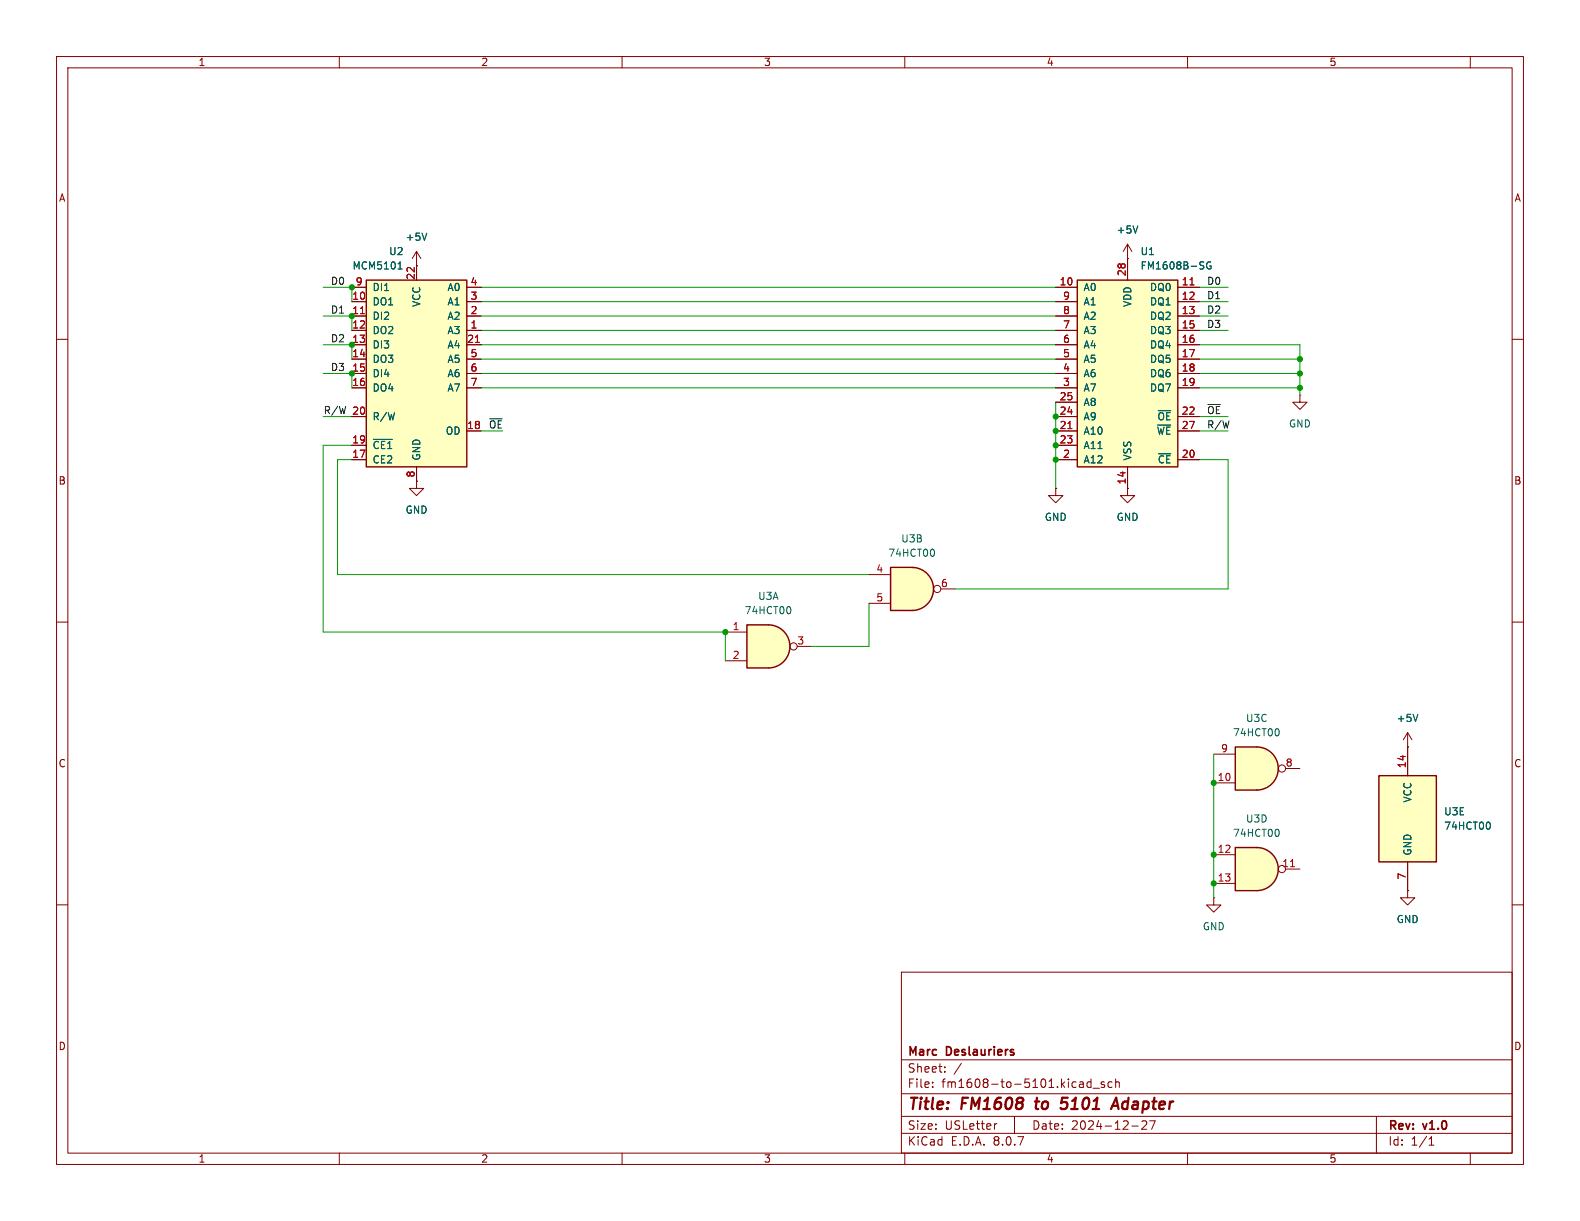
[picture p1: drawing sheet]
<svg xmlns="http://www.w3.org/2000/svg" width="279mm" height="216mm" viewBox="0 0 279 216" stroke-linecap="round" stroke-linejoin="round" font-family="sans-serif">
<g fill="none" stroke="#840000" stroke-width=".18">
<path d="M10 10h259.4v195.9h-259.4zM12 12h255.4v191.9h-255.4zM60 10v2M110 10v2M160 10v2M210 10v2M260 10v2M10 60h2M229.9 69.9v1.2h1.2l-1.2 1.3-1.3-1.3h1.3M229.9 69.9h.1M267.4 60h2M10 110h2"/>
<path d="M267.4 110h2M10 160h2M159.4 171.9h108v32h-108zM267.4 160h2M159.4 197.4h108M159.4 193.4h108M159.4 187.4h108M164.9 192.1v.2M164.9 191.4v.1M167.1 189.4v.2M167.1 188.7v.1M170 188l-1.3 1.9"/>
<path d="M176.3 198.7l-.3 .1M179.4 197.4v3M192.9 190.8v1.5M192.9 191.4l-.4-.1-.3 .3v.4l.2 .2h.5M193.3 192.4h1.1M195.3 191.4l-.4-.1-.2 .2 .1 .2 .5 .2v.3h-.6M196.6 191.4l-.4-.1-.3 .3v.4l.2 .2h.5M197.3 191.4l.2-.1 .4 .1v.9M197.3 190.8v1.5M200.1 199.1h1.2M202.7 198.3v.5l-.8 .9h.9M204.3 198.2l-.7 1.5"/>
<path d="M243.4 197.4v6.5M60 203.9v2M110 203.9v2M159.4 200.4h108M160 203.9v2M210 203.9v2M252.7 202.5h.9M252.7 201.4l.4-.4v1.5M260 203.9v2"/>
</g>
<path d="M183 194.8h.8M183.4 194.1l-.2 1.7 .2 .3M187.6 196l.2 .1 .7-.1M188.8 194.1h-.9l-.3 1 .3-.2 .7 .1M196.5 196.1l.9-2 .4 2M196.7 195.5h1" fill="none" stroke="#840000" stroke-width=".4"/>
<path d="M222.2 149.9a3.8 3.8 0 0 1 3.8 3.8 3.8 3.8 0 0 1-3.8 3.8z" fill="#ffffc2" stroke="#ffffc2" stroke-width=".18"/>
<path d="M218.4 149.9h3.8v7.6h-3.8z" fill="#ffffc2"/>
<path d="M218.4 149.9h3.8a3.8 3.8 0 0 1 3.8 3.8 3.8 3.8 0 0 1-3.8 3.8h-3.8z" fill="none" stroke="#840000" stroke-width=".25"/>
<g fill="none" stroke="#840000" stroke-width=".18">
<path d="M73.7 85.1v1.3h1.2l-1.2 1.2-1.3-1.2h1.3M73.7 85.1h.1M248.9 132.1h.1M248.9 129.5l-.7 1.3M248.9 129.5v2.6M248.9 129.5l.8 1.3M214.6 151.1h3.8M214.6 156.2h3.8M227.3 153.7h2.6"/>
<circle cx="226.7" cy="153.7" r=".63"/>
</g>
<path d="M228.2 153.3h.7" fill="none" stroke="#a90000" stroke-width=".18"/>
<path d="M250.7 126.3l-.4 1.3M226 146.7l.2 .4-.2 .7" fill="none" stroke="#006464" stroke-width=".18"/>
<path d="M222.2 132.1a3.8 3.8 0 0 1 3.8 3.8 3.8 3.8 0 0 1-3.8 3.8z" fill="#ffffc2" stroke="#ffffc2" stroke-width=".18"/>
<path d="M218.4 132.1h3.8v7.6h-3.8z" fill="#ffffc2"/>
<path d="M218.4 132.1h3.8a3.8 3.8 0 0 1 3.8 3.8 3.8 3.8 0 0 1-3.8 3.8h-3.8z" fill="none" stroke="#840000" stroke-width=".25"/>
<g fill="none" stroke="#840000" stroke-width=".18">
<path d="M214.6 138.4h3.8M214.6 133.4h3.8M227.3 135.9h2.6"/>
<circle cx="226.7" cy="135.9" r=".63"/>
</g>
<path d="M226 128.9l.2 .4-.2 .8" fill="none" stroke="#006464" stroke-width=".18"/>
<path d="M190.5 49.5h17.8v33.1h-17.8z" fill="#ffffc2"/>
<path d="M190.5 49.5h17.8v33.1h-17.8z" fill="none" stroke="#840000" stroke-width=".25"/>
<g fill="none" stroke="#840000" stroke-width=".18">
<path d="M186.7 50.8h3.8M186.7 53.3h3.8M186.7 55.9h3.8M186.7 58.4h3.8M199.4 45.7v3.8M208.3 50.8h3.8M208.3 53.3h3.8M208.3 55.9h3.8M208.3 58.4h3.8M186.7 61h3.8M186.7 63.5h3.8M186.7 66h3.8"/>
<path d="M186.7 68.6h3.8M186.7 76.2h3.8M186.7 73.7h3.8M186.7 78.7h3.8M186.7 71.1h3.8M208.3 61h3.8M208.3 63.5h3.8M208.3 66h3.8M208.3 68.6h3.8M208.3 76.2h3.8M208.3 73.7h3.8M186.7 81.3h3.8"/>
<path d="M199.4 82.6v3.8M208.3 81.3h3.8"/>
</g>
<path d="M210.4 50.4h.8M188.8 75.8h.8" fill="none" stroke="#a90000" stroke-width=".18"/>
<path d="M214.1 46.4a.59 .59 0 0 0-.7 .5 .59 .59 0 0 0 .7 .6l.1-.5h-.3" fill="none" stroke="#006464" stroke-width=".18"/>
<path d="M243.8 137.2h10.2v15.2h-10.2z" fill="#ffffc2"/>
<path d="M243.8 137.2h10.2v15.2h-10.2z" fill="none" stroke="#840000" stroke-width=".25"/>
<path d="M248.9 132.1v5.1M248.9 152.4v5.1" fill="none" stroke="#840000" stroke-width=".18"/>
<path d="M263.4 145.4l.1 .4-.1 .8" fill="none" stroke="#006464" stroke-width=".18"/>
<path d="M161.3 100.3a3.8 3.8 0 0 1 3.8 3.8 3.8 3.8 0 0 1-3.8 3.9z" fill="#ffffc2" stroke="#ffffc2" stroke-width=".18"/>
<path d="M157.5 100.3h3.8v7.7h-3.8z" fill="#ffffc2"/>
<path d="M157.5 100.3h3.8a3.8 3.8 0 0 1 3.8 3.8 3.8 3.8 0 0 1-3.8 3.9h-3.8z" fill="none" stroke="#840000" stroke-width=".25"/>
<g fill="none" stroke="#840000" stroke-width=".18">
<path d="M153.7 101.6h3.8M153.7 106.7h3.8M166.4 104.1h2.5"/>
<circle cx="165.7" cy="104.1" r=".63"/>
</g>
<path d="M165.1 97.2l.1 .4-.1 .7" fill="none" stroke="#006464" stroke-width=".18"/>
<path d="M135.9 110.5a3.8 3.8 0 0 1 3.8 3.8 3.8 3.8 0 0 1-3.8 3.8z" fill="#ffffc2" stroke="#ffffc2" stroke-width=".18"/>
<path d="M132.1 110.5h3.8v7.6h-3.8z" fill="#ffffc2"/>
<path d="M132.1 110.5h3.8a3.8 3.8 0 0 1 3.8 3.8 3.8 3.8 0 0 1-3.8 3.8h-3.8z" fill="none" stroke="#840000" stroke-width=".25"/>
<g fill="none" stroke="#840000" stroke-width=".18">
<path d="M73.7 47h.1M73.7 44.5l-.8 1.2M73.7 44.5v2.5M73.7 44.5l.7 1.2M199.4 45.7h.1M199.4 43.2l-.8 1.3M199.4 43.2v2.5M199.4 43.2l.8 1.3M128.3 111.8h3.8M128.3 116.8h3.8M141 114.3h2.5M214.6 158.8v1.2h1.3l-1.3 1.3-1.2-1.3h1.2"/>
<path d="M214.6 158.8h.1M248.9 157.5v1.3h1.3l-1.3 1.2-1.3-1.2h1.3M248.9 157.5h.1"/>
<circle cx="140.3" cy="114.3" r=".63"/>
</g>
<path d="M201.2 39.9l-.4 1.3M75.5 41.2l-.4 1.3M139.7 107.3l.1 .4-.1 .8" fill="none" stroke="#006464" stroke-width=".18"/>
<path d="M64.8 49.5h17.7v33.1h-17.7z" fill="#ffffc2"/>
<path d="M64.8 49.5h17.7v33.1h-17.7z" fill="none" stroke="#840000" stroke-width=".25"/>
<g fill="none" stroke="#840000" stroke-width=".18">
<path d="M62.2 58.4h2.6M62.2 53.3h2.6M62.2 55.9h2.6M62.2 50.8h2.6M73.7 47h.1M73.7 47v2.5M82.5 58.4h2.6M82.5 53.3h2.6M82.5 55.9h2.6M82.5 50.8h2.6M186.7 58.4h3.8M186.7 53.3h3.8"/>
<path d="M186.7 55.9h3.8M186.7 50.8h3.8M199.4 45.7h.1M199.4 45.7v3.8M208.3 58.4h3.8M208.3 53.3h3.8M208.3 55.9h3.8M208.3 50.8h3.8M62.2 73.7h2.6M62.2 61h2.6M62.2 63.5h2.6M62.2 66h2.6"/>
<path d="M62.2 68.6h2.6M62.2 78.7h2.6M82.5 61h2.6M82.5 63.5h2.6M82.5 66h2.6M82.5 68.6h2.6M82.5 76.2h2.6M186.7 73.7h3.8M186.7 61h3.8M186.7 63.5h3.8M186.7 66h3.8M186.7 68.6h3.8"/>
<path d="M186.7 76.2h3.8M186.7 78.7h3.8M186.7 71.1h3.8M208.3 73.7h3.8M208.3 61h3.8M208.3 63.5h3.8M208.3 66h3.8M208.3 68.6h3.8M208.3 76.2h3.8M62.2 81.3h2.6M73.7 85.1h.1M73.7 82.6v2.5"/>
<path d="M186.7 86.4v1.2h1.3l-1.3 1.3-1.3-1.3h1.3M186.7 86.4h.1M186.7 81.3h3.8M199.4 86.4v1.2h1.3l-1.3 1.3-1.3-1.3h1.3M199.4 86.4h.1M199.4 82.6v3.8M208.3 81.3h3.8M248.9 132.1h.1M248.9 132.1v5.1M248.9 157.5h.1M248.9 152.4v5.1"/>
</g>
<path d="M63.7 55.5h.8M210.4 50.4h.8M84.1 60.5h.7M188.8 75.8h.8" fill="none" stroke="#a90000" stroke-width=".18"/>
<path d="M201.2 39.9l-.4 1.3M70.4 47.6h.7M70.6 46.5l.1-.2v1.3M75.5 41.2l-.4 1.3M214.1 46.4a.59 .59 0 0 0-.7 .5 .59 .59 0 0 0 .7 .6l.1-.5h-.3M66 77.7h3.4M250.7 126.3l-.4 1.3M263.4 145.4l.1 .4-.1 .8" fill="none" stroke="#006464" stroke-width=".18"/>
<g fill="none" stroke="#009600" stroke-width=".18">
<path d="M57.1 55.9h5.1v2.5M57.1 50.8h5.1v2.5M85.1 55.9h101.6M85.1 58.4h101.6M85.1 53.3h101.6M85.1 50.8h101.6M212.1 55.9h5.1M212.1 58.4h5.1M212.1 53.3h5.1M212.1 50.8h5.1M57.1 61h5.1v2.5M57.1 73.7h5.1"/>
<path d="M57.1 66h5.1v2.6M62.2 78.7h-5.1v33.1h71.2v5M85.1 61h101.6M85.1 76.2h3.8M85.1 66h101.6M85.1 63.5h101.6M85.1 68.6h101.6M186.7 71.1v15.3M212.1 61h17.8v8.9M212.1 73.7h5.1M212.1 76.2h5.1M212.1 66h17.8"/>
<path d="M212.1 63.5h17.8M212.1 68.6h17.8M62.2 81.3h-2.5v20.3h94M212.1 81.3h5.1v22.8h-48.3M153.7 106.7v7.6h-10.2M214.6 133.4v25.4"/>
</g>
<g fill="#009600" stroke="#009600" stroke-width=".18">
<circle cx="62.2" cy="66" r=".46"/>
<circle cx="62.2" cy="50.8" r=".46"/>
<circle cx="62.2" cy="55.9" r=".46"/>
<circle cx="128.3" cy="111.8" r=".46"/>
<circle cx="62.2" cy="61" r=".46"/>
<circle cx="229.9" cy="63.5" r=".46"/>
<circle cx="229.9" cy="66" r=".46"/>
<circle cx="229.9" cy="68.6" r=".46"/>
<circle cx="214.6" cy="151.1" r=".46"/>
<circle cx="214.6" cy="156.2" r=".46"/>
<circle cx="214.6" cy="138.4" r=".46"/>
<circle cx="186.7" cy="73.7" r=".46"/>
<circle cx="186.7" cy="76.2" r=".46"/>
<circle cx="186.7" cy="81.3" r=".46"/>
<circle cx="186.7" cy="78.7" r=".46"/>
</g>
<g font-size="2.8" fill="#840000">
<text x="160.4" y="196.8">Title:</text>
<text x="170.1" y="196.8">FM1608</text>
<text x="184" y="196.8">to</text>
<text x="189.3" y="196.8">5101</text>
<text x="199.2" y="196.8">Adapter</text>
</g>
<g font-size="2.1" fill="#840000">
<text x="160.4" y="189.9">Sheet:</text>
<text x="160.4" y="187.1">Marc</text>
<text x="167.4" y="187.1">Deslauriers</text>
<text x="160.4" y="192.6">File:</text>
<text x="166.5" y="192.6">fm1608-to-5101.kicad_sch</text>
<text x="160.4" y="202.8">KiCad</text>
<text x="160.4" y="200">Size:</text>
<text x="167.1" y="200">USLetter</text>
<text x="168.1" y="202.8">E.D.A.</text>
<text x="175.7" y="202.8">8.0.7</text>
<text x="182.4" y="200">Date:</text>
<text x="189.4" y="200">2024-12-27</text>
<text x="245.4" y="200.2">Rev:</text>
<text x="245.4" y="202.8">Id:</text>
<text x="249.5" y="202.8">1/1</text>
<text x="251.8" y="200.2">v1.0</text>
</g>
<g font-size="1.8" fill="#840000">
<text x="35" y="11.9">1</text>
<text x="85" y="11.9">2</text>
<text x="135" y="11.9">3</text>
<text x="185" y="11.9">4</text>
<text x="235" y="11.9">5</text>
<text x="10.3" y="35.9">A</text>
<text x="267.7" y="35.9">A</text>
<text x="10.3" y="85.9">B</text>
<text x="267.7" y="85.9">B</text>
<text x="10.3" y="135.9">C</text>
<text x="267.7" y="135.9">C</text>
<text x="10.3" y="185.9">D</text>
<text x="267.7" y="185.9">D</text>
<text x="35" y="205.8">1</text>
<text x="85" y="205.8">2</text>
<text x="135" y="205.8">3</text>
<text x="185" y="205.8">4</text>
<text x="235" y="205.8">5</text>
</g>
<g font-size="1.8" fill="#006464">
<text x="197.4" y="41.5">+5V</text>
<text x="62.2" y="47.9">MCM5101</text>
<text x="68.7" y="45.3">U2</text>
<text x="71.6" y="42.8">+5V</text>
<text x="201.6" y="47.9">FM1608B-SG</text>
<text x="201.6" y="45.3">U1</text>
<text x="65.8" y="51.7">DI1</text>
<text x="79" y="51.7">A0</text>
<text x="191.5" y="51.7">A0</text>
<text x="203.3" y="51.7">DQ0</text>
<text x="65.8" y="54.2">DO1</text>
<text x="65.8" y="56.7">DI2</text>
<text x="65.8" y="59.3">DO2</text>
<text x="74.5" y="54.4" transform="rotate(-90 74.5 54.4)">VCC</text>
<text x="79" y="59.3">A3</text>
<text x="79" y="56.7">A2</text>
<text x="79" y="54.2">A1</text>
<text x="191.5" y="59.3">A3</text>
<text x="191.5" y="56.7">A2</text>
<text x="191.5" y="54.2">A1</text>
<text x="200.3" y="54.4" transform="rotate(-90 200.3 54.4)">VDD</text>
<text x="203.3" y="54.2">DQ1</text>
<text x="203.3" y="56.7">DQ2</text>
<text x="203.3" y="59.3">DQ3</text>
<text x="65.8" y="61.8">DI3</text>
<text x="65.8" y="64.4">DO3</text>
<text x="79" y="61.8">A4</text>
<text x="79" y="64.4">A5</text>
<text x="191.5" y="64.4">A5</text>
<text x="191.5" y="61.8">A4</text>
<text x="203.3" y="61.8">DQ4</text>
<text x="203.3" y="64.4">DQ5</text>
<text x="65.8" y="66.9">DI4</text>
<text x="65.8" y="69.4">DO4</text>
<text x="79" y="66.9">A6</text>
<text x="79" y="69.4">A7</text>
<text x="191.5" y="72">A8</text>
<text x="191.5" y="69.4">A7</text>
<text x="191.5" y="66.9">A6</text>
<text x="203.3" y="66.9">DQ6</text>
<text x="203.3" y="69.4">DQ7</text>
<text x="65.8" y="74.5">R/W</text>
<text x="78.7" y="77.1">OD</text>
<text x="191.5" y="77.1">A10</text>
<text x="191.5" y="74.5">A9</text>
<text x="204.5" y="77.1">~{WE}</text>
<text x="204.6" y="74.5">~{OE}</text>
<text x="227.8" y="75.8">GND</text>
<text x="65.8" y="82.1">CE2</text>
<text x="65.8" y="79.6">~{CE1}</text>
<text x="74.5" y="81.5" transform="rotate(-90 74.5 81.5)">GND</text>
<text x="191.5" y="82.1">A12</text>
<text x="191.5" y="79.6">A11</text>
<text x="200.3" y="81.5" transform="rotate(-90 200.3 81.5)">VSS</text>
<text x="204.6" y="82.1">~{CE}</text>
<text x="71.6" y="91">GND</text>
<text x="184.7" y="92.3">GND</text>
<text x="197.4" y="92.3">GND</text>
<text x="157" y="98.7">74HCT00</text>
<text x="159.3" y="96.1">U3B</text>
<text x="134" y="106.3">U3A</text>
<text x="131.6" y="108.8">74HCT00</text>
<text x="217.9" y="130.4">74HCT00</text>
<text x="220.2" y="127.9">U3C</text>
<text x="246.9" y="127.9">+5V</text>
<text x="249.8" y="142" transform="rotate(-90 249.8 142)">VCC</text>
<text x="217.9" y="148.2">74HCT00</text>
<text x="220.2" y="145.6">U3D</text>
<text x="255.3" y="146.9">74HCT00</text>
<text x="255.3" y="144.4">U3E</text>
<text x="249.8" y="151.4" transform="rotate(-90 249.8 151.4)">GND</text>
<text x="212.6" y="164.7">GND</text>
<text x="246.9" y="163.4">GND</text>
</g>
<g font-size="1.8" fill="#0f0f0f">
<text x="58.4" y="50.5">D0</text>
<text x="213.4" y="50.5">D0</text>
<text x="213.4" y="53">D1</text>
<text x="58.4" y="55.5">D1</text>
<text x="213.4" y="58.1">D3</text>
<text x="213.4" y="55.5">D2</text>
<text x="58.4" y="60.6">D2</text>
<text x="58.4" y="65.7">D3</text>
<text x="57.1" y="73.3">R/W</text>
<text x="86.4" y="75.9">~{OE}</text>
<text x="213.4" y="73.3">~{OE}</text>
<text x="213.4" y="75.9">R/W</text>
</g>
<g font-size="1.8" fill="#a90000">
<text x="62.2" y="53.1">10</text>
<text x="62.8" y="50.5">9</text>
<text x="73.4" y="49.6" transform="rotate(-90 73.4 49.6)">22</text>
<text x="83.1" y="53.1">3</text>
<text x="83.1" y="50.5">4</text>
<text x="187.3" y="50.5">10</text>
<text x="187.9" y="53.1">9</text>
<text x="199.1" y="48.9" transform="rotate(-90 199.1 48.9)">28</text>
<text x="208.9" y="50.5">11</text>
<text x="208.9" y="53.1">12</text>
<text x="62.2" y="55.6">11</text>
<text x="62.2" y="58.2">12</text>
<text x="83.1" y="58.2">1</text>
<text x="83.1" y="55.6">2</text>
<text x="187.9" y="58.2">7</text>
<text x="187.9" y="55.6">8</text>
<text x="208.9" y="55.6">13</text>
<text x="208.9" y="58.2">15</text>
<text x="62.2" y="60.7">13</text>
<text x="62.2" y="63.2">14</text>
<text x="62.2" y="65.8">15</text>
<text x="82.5" y="60.7">21</text>
<text x="83.1" y="63.2">5</text>
<text x="83.1" y="65.8">6</text>
<text x="187.9" y="65.8">4</text>
<text x="187.9" y="63.2">5</text>
<text x="187.9" y="60.7">6</text>
<text x="208.9" y="60.7">16</text>
<text x="208.9" y="63.2">17</text>
<text x="208.9" y="65.8">18</text>
<text x="62.2" y="68.3">16</text>
<text x="83.1" y="68.3">7</text>
<text x="187.3" y="70.9">25</text>
<text x="187.9" y="68.3">3</text>
<text x="208.9" y="68.3">19</text>
<text x="62.2" y="73.4">20</text>
<text x="82.5" y="75.9">18</text>
<text x="187.3" y="75.9">21</text>
<text x="187.3" y="73.4">24</text>
<text x="208.9" y="73.4">22</text>
<text x="208.9" y="75.9">27</text>
<text x="62.2" y="81">17</text>
<text x="62.2" y="78.5">19</text>
<text x="187.3" y="78.5">23</text>
<text x="187.9" y="81">2</text>
<text x="208.9" y="81">20</text>
<text x="73.4" y="84.5" transform="rotate(-90 73.4 84.5)">8</text>
<text x="199.1" y="85.8" transform="rotate(-90 199.1 85.8)">14</text>
<text x="154.9" y="101.3">4</text>
<text x="154.9" y="106.4">5</text>
<text x="166.3" y="103.9">6</text>
<text x="129.5" y="111.5">1</text>
<text x="129.5" y="116.6">2</text>
<text x="140.9" y="114">3</text>
<text x="215.8" y="133.1">9</text>
<text x="227.3" y="135.6">8</text>
<text x="248.7" y="135.9" transform="rotate(-90 248.7 135.9)">14</text>
<text x="215.2" y="138.2">10</text>
<text x="215.2" y="150.9">12</text>
<text x="215.2" y="156">13</text>
<text x="226.7" y="153.4">11</text>
<text x="248.7" y="155.6" transform="rotate(-90 248.7 155.6)">7</text>
</g>
</svg>
